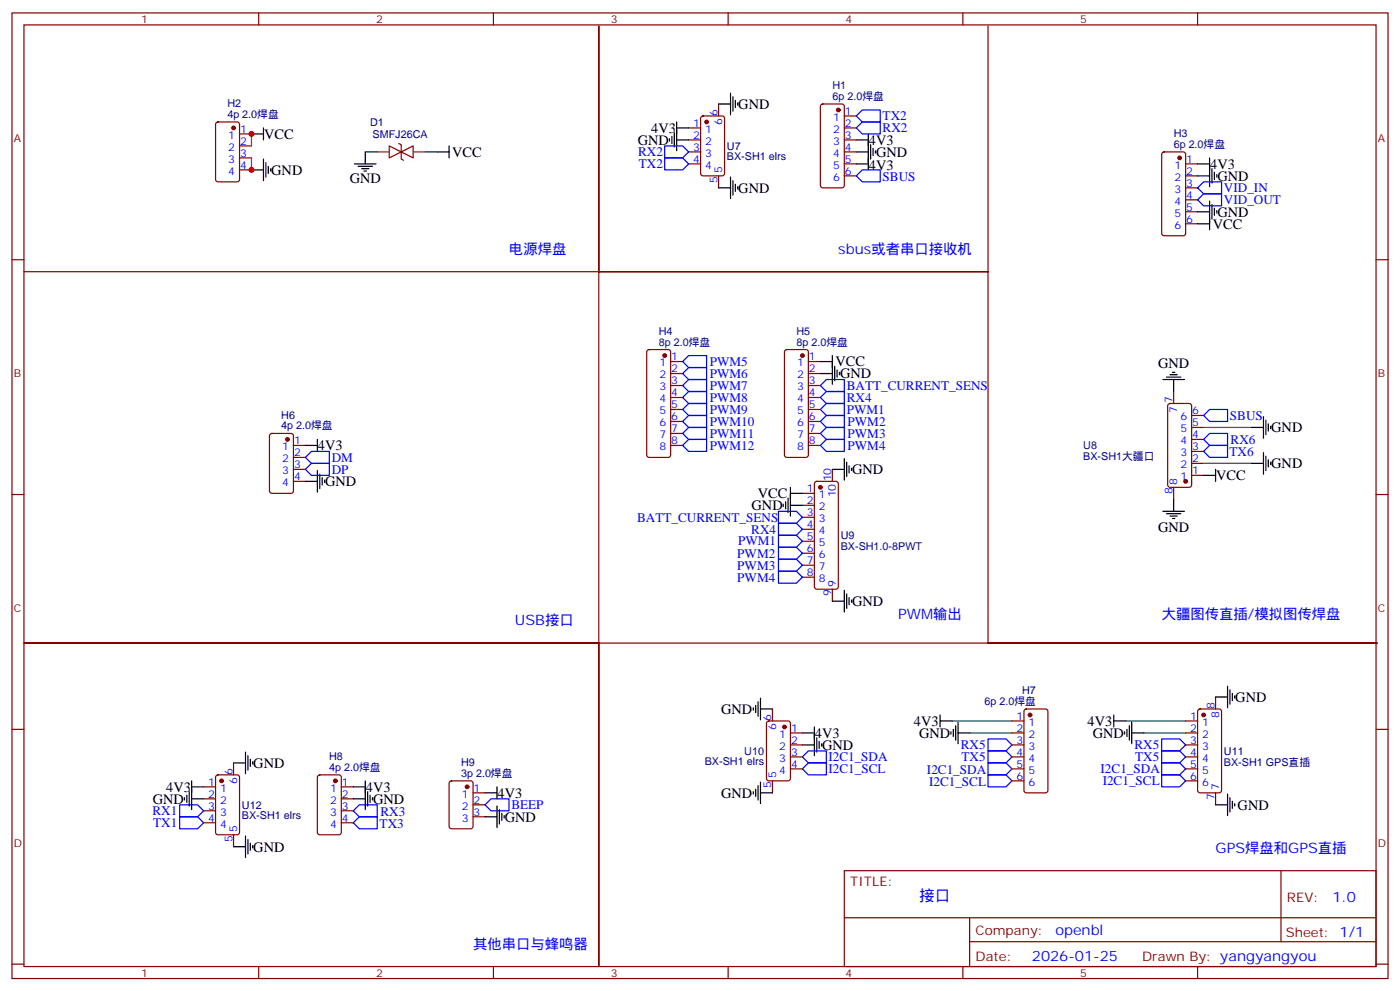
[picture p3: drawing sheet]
<svg xmlns="http://www.w3.org/2000/svg" width="412mm" height="292mm" viewBox="0 0 412 292" stroke-linecap="round" stroke-linejoin="round" font-family="sans-serif">
<g fill="none" stroke="#870000" stroke-width=".35">
<path d="M3.5 3.8h405.4v284.3h-405.4zM7.1 7.3h398.2v277.3h-398.2zM76.2 3.8v3.5M145.3 3.8v3.5M214.5 3.8v3.5M283.6 3.8v3.5M291 7.7v72.3h-114.6h114.6v109.4h114.7h-229.3v95.2v-95.2h-169.3h169.3v-181.7v72.3h-169.3M352.8 3.8v3.5M63.7 36.1l.5-.2h5.6l.7 .4 .1 16.5-.5 .7-5.9 .1-.6-.5-.1-16.5zM70.6 39.4h3.5M202.8 37.7h3.6M206.6 34.4l.5-.3h5.6l.7 .5v16.5l-.4 .6-5.9 .1-.7-.5v-16.4z"/>
<path d="M211.7 30.6v3.5M241.9 30.8l.5-.2h5.6l.7 .5v23.5l-.5 .7h-5.8l-.7-.4v-23.6zM248.7 34.1h3.5M248.7 37.7h3.5M70.6 43h3.5M70.6 46.5h3.5M70.6 50h3.5M114.7 43l3.5 1.7-3.5 1.8zM117.5 42.3l.7 .3v4.2l.7 .4M118.2 44.7l3.5-1.7v3.5zM202.8 41.2h3.6M202.8 44.7h3.6"/>
<path d="M202.8 48.3h3.6M211.7 51.8v3.5M248.7 41.2h3.5M248.7 44.7h3.5M248.7 48.3h3.5M248.7 51.8h3.5M342.4 44.9l.5-.2h5.6l.7 .5v23.5l-.4 .7h-5.9l-.7-.4v-23.6zM349.2 48.3h3.6M349.2 51.8h3.6M349.2 55.3h3.6M349.2 58.8h3.6M3.5 76.5h3.6"/>
<path d="M349.2 62.4h3.6M349.2 65.9h3.6M405.3 76.5h3.6M190.7 103.1l.5-.2h5.6l.5 .2 .3 .5v30.4l-.3 .5-.5 .2h-5.6l-.5-.2-.2-.5v-30.4zM197.6 106.5h3.5M197.6 110h3.5M197.6 113.5h3.5M197.6 117.1h3.5M231.3 103.1l.5-.2h5.6l.5 .2 .2 .5v30.4l-.2 .5-.5 .2h-5.6l-.5-.2-.2-.5v-30.4zM238.1 106.5h3.6M238.1 110h3.6M238.1 113.5h3.6"/>
<path d="M238.1 117.1h3.6M344.2 119l.5-.2h5.6l.7 .4v23.6l-.4 .7h-5.9l-.7-.5v-23.5zM345.7 115.3v3.5M79.6 127.8l.5-.2h5.6l.7 .5v16.5l-.4 .6-5.9 .1-.7-.5v-16.5zM86.4 131.2h3.6M86.4 134.7h3.6M86.4 138.2h3.6M197.6 120.6h3.5M197.6 124.1h3.5M197.6 127.6h3.5M197.6 131.2h3.5M238.1 120.6h3.6"/>
<path d="M238.1 124.1h3.6M238.1 127.6h3.6M238.1 131.2h3.6M245.2 138.2v3.5M351 140h3.5M351 136.5h3.5M351 132.9h3.5M351 129.4h3.5M351 125.9h3.5M351 122.3h3.5M3.5 145.6h3.6M86.4 141.7h3.6"/>
<path d="M236.4 145.3h3.5M236.4 148.8h3.5M236.4 152.3h3.5M236.4 155.9h3.5M236.4 159.4h3.5M240.1 142l.5-.3h5.6l.5 .3 .2 .5v30.3l-.2 .5-.5 .2h-5.6l-.5-.2-.2-.5v-30.3zM345.7 143.5v3.5M405.3 145.6h3.6M236.4 162.9h3.5M236.4 166.4h3.5M236.4 170h3.5M245.2 173.5v3.5"/>
<path d="M3.5 214.8h3.6M226 212.5l.5-.2h5.6l.7 .4v16.5l-.4 .7h-5.9l-.7-.4v-16.5zM227.5 208.8v3.5M232.8 215.8h3.6M232.8 219.4h3.6M298.1 212.3h3.5M298.1 215.8h3.5M298.1 219.4h3.5M301.9 209l.4-.2h5.7l.6 .4 .1 23.6-.5 .6-5.9 .1-.6-.5-.1-23.5zM349.2 212.3h3.6M349.2 215.8h3.6M349.2 219.4h3.6"/>
<path d="M353 209l.5-.2h5.6l.7 .4v23.6l-.4 .6-5.9 .1-.7-.5v-23.5zM358.1 205.2v3.6M405.3 214.8h3.6M60 231.7h3.5M60 235.2h3.5M60 238.8h3.5M63.7 228.4l.5-.2h5.6l.7 .4 .1 16.5-.5 .7h-5.9l-.6-.4-.1-16.5zM68.8 224.6v3.6M93.7 228.4l.5-.2h5.6l.7 .4v16.5l-.4 .7h-5.9l-.7-.4v-16.5zM100.5 231.7h3.6M100.5 235.2h3.6M100.5 238.8h3.6"/>
<path d="M132.5 230.1l.5-.2h5.6l.7 .5v12.9l-.4 .7-5.9 .1-.7-.5v-13zM139.3 233.5h3.6M139.3 237h3.6M227.5 229.9v3.6M232.8 222.9h3.6M232.8 226.4h3.6M298.1 222.9h3.5M298.1 226.4h3.5M298.1 229.9h3.5M349.2 222.9h3.6M349.2 226.4h3.6M349.2 229.9h3.6"/>
<path d="M358.1 233.5v3.5M60 242.3h3.5M68.8 245.8v3.5M100.5 242.3h3.6M139.3 240.5h3.6M248.7 256.4h156.6v28.2h-156.6zM377.3 256.4v20.9M248.7 270.2h156.5M285.6 277.3h119.6M285.6 270.2v14.2M3.5 283.9h3.6M76.2 284.6v3.5"/>
<path d="M145.3 284.6v3.5M214.5 284.6v3.5M283.6 284.6v3.5M352.8 284.6v3.5M405.3 283.9h3.6"/>
</g>
<g fill="none" stroke="#000" stroke-width=".35">
<path d="M74.1 39.4h3.5M77.6 37.7v3.5M198.6 39.1v4.2M199.3 37.7h3.5M199.3 35.9v8.5M211.7 30.6h3.5M215.2 27.4v6.4M215.9 28.5v4.2M216.6 29.6v2.1M217.3 30.3v.7M255.8 39.4v10.6M74.1 50h3.5"/>
<path d="M77.6 46.8v6.4M78.3 47.9v4.2M79 49v2.1M79.7 49.7v.7M104.4 48.3h6.4M105.5 49h4.2M106.5 49.7h2.2M107.2 50.4h.7M107.6 44.7v3.6M128.8 44.7h3.5M132.3 43v3.5M197.2 40.9v.7"/>
<path d="M197.9 40.1v2.2M199.3 41.2h3.5M211.7 55.3h3.5M215.2 52.1v6.4M215.9 53.2v4.2M216.6 54.3v2.1M217.3 55v.7M252.2 44.7h3.6M252.2 41.2h3.6M252.2 48.3h3.6M256.5 42.6v4.2M257.2 43.7v2.1"/>
<path d="M257.9 44.4v.7M352.8 48.3h3.5M352.8 51.8h3.5M356.3 46.5v8.5M356.3 59.2v8.5M357 49.7v4.2M357.7 50.7v2.1M358.4 51.4v.7M352.8 62.4h3.5M352.8 65.9h3.5M357 60.3v4.2M357.7 61.3v2.1"/>
<path d="M358.4 62v.7M241.7 106.5h3.5M241.7 110h3.5M245.2 104.7v8.5M245.9 107.9v4.2M246.6 108.9v2.2M247.3 109.6v.7M342.5 111.8h6.4M343.6 111.1h4.2M344.7 110.3h2.1M345.4 109.6h.7M345.7 111.8v3.5"/>
<path d="M90 131.2h3.5M93.5 129.4v3.5M93.5 138.6v6.3M94.2 139.6v4.3M245.2 138.2h3.5M248.7 135v6.4M249.4 136.1v4.2M250.1 137.2v2.1M250.8 137.9v.7M354.5 140h3.6M358.1 138.2v3.5M368.7 136.5h3.5"/>
<path d="M368.7 125.9h3.5M372.2 122.7v6.3M372.2 133.3v6.3M372.9 123.8v4.2M372.9 134.3v4.3M373.6 124.8v2.1M373.6 135.4v2.1M374.3 125.5v.7M374.3 136.1v.7M90 141.7h3.5M94.9 140.7v2.1M95.6 141.4v.7"/>
<path d="M230.7 148.4v.8M231.4 147.7v2.2M232.1 146.7v4.2M232.8 145.3h3.6M232.8 143.5v8.5M232.8 148.8h3.6M342.5 150.6h6.4M343.6 151.3h4.2M344.7 152h2.1M345.4 152.7h.7M345.7 147v3.6M245.2 177h3.5"/>
<path d="M248.7 173.8v6.4M249.4 174.9v4.2M250.1 176v2.1M250.8 176.7v.7M221.9 208.4v.7M222.6 207.7v2.1M223.3 206.7v4.2M224 205.6v6.3M224 208.8h3.5M236.4 215.8h3.5M236.4 219.4h3.5M239.9 214.1v8.4"/>
<path d="M240.6 217.2v4.3M241.3 218.3v2.1M242 219v.7M276.9 212.3h3.6M276.9 210.5v3.6M280.1 215.5v.7M280.8 214.8v2.1M281.5 213.7v4.2M282.2 215.8h3.6M282.2 212.7v6.3M328.1 212.3h3.5M328.1 210.5v3.6"/>
<path d="M331.3 215.5v.7M332 214.8v2.1M332.7 213.7v4.2M333.4 215.8h3.5M333.4 212.7v6.3M358.1 205.2h3.5M361.6 202.1v6.3M362.3 203.1v4.3M363 204.2v2.1M363.7 204.9v.7M54.3 234.9v.7M55 234.2v2.1"/>
<path d="M55.7 233.1v4.2M56.4 235.2h3.6M56.4 229.9v8.5M56.4 231.7h3.6M68.8 224.6h3.5M72.3 221.5v6.3M73 222.5v4.3M73.7 223.6v2.1M74.4 224.3v.7M104.1 235.2h3.5M104.1 231.7h3.5M107.6 229.9v8.5"/>
<path d="M108.3 233.1v4.2M109 234.2v2.1M109.7 234.9v.7M142.9 233.5h3.5M146.4 231.7v3.5M146.4 237.3v6.4M147.1 238.4v4.2M147.8 239.5v2.1M221.9 233.1v.7M222.6 232.4v2.1M223.3 231.4v4.2M224 233.5h3.5"/>
<path d="M224 230.3v6.3M358.1 237h3.5M361.6 233.8v6.4M362.3 234.9v4.2M363 235.9v2.2M363.7 236.6v.7M68.8 249.3h3.5M72.3 246.2v6.3M73 247.2v4.3M73.7 248.3v2.1M74.4 249v.7M142.9 240.5h3.5"/>
<path d="M148.5 240.2v.7"/>
</g>
<g fill="none" stroke="#00f" stroke-width=".35">
<path d="M252.2 37.7l1.8-1.8h5.3v3.5h-5.3zM254 32.4h5.3v3.5h-5.3l-1.8-1.8zM195.8 43h5.3l1.7 1.7-1.7 1.8h-5.3zM195.8 46.5h5.3l1.7 1.8-1.7 1.7h-5.3zM254 50h5.3v3.6h-5.3l-1.8-1.8zM352.8 55.3l1.7-1.7h5.3v3.5h-5.3zM354.5 57.1h5.3v3.5h-5.3l-1.7-1.8zM201.1 106.5l1.7-1.8h5.3v3.5h-5.3zM201.1 110l1.7-1.8h5.3v3.6h-5.3zM201.1 113.5l1.7-1.7h5.3v3.5h-5.3zM201.1 117.1l1.7-1.8h5.3v3.5h-5.3zM241.7 113.5l1.7-1.7h5.3v3.5h-5.3z"/>
<path d="M241.7 117.1l1.7-1.8h5.3v3.5h-5.3zM90 134.7l1.7-1.8h5.3v3.6h-5.3zM90 138.2l1.7-1.7h5.3v3.5h-5.3zM201.1 120.6l1.7-1.8h5.3v3.5h-5.3zM201.1 124.1l1.7-1.8h5.3v3.6h-5.3zM201.1 127.6l1.7-1.7h5.3v3.5h-5.3zM201.1 131.2l1.7-1.8h5.3v3.5h-5.3zM241.7 120.6l1.7-1.8h5.3v3.5h-5.3zM241.7 124.1l1.7-1.8h5.3v3.6h-5.3zM241.7 127.6l1.7-1.7h5.3v3.5h-5.3zM241.7 131.2l1.7-1.8h5.3v3.5h-5.3zM354.5 132.9l1.8-1.7h5.3v3.5h-5.3z"/>
<path d="M354.5 129.4l1.8-1.8h5.3v3.6h-5.3zM354.5 122.3l1.8-1.7h5.3v3.5h-5.3zM229.3 150.6h5.3l1.8 1.7-1.8 1.8h-5.3zM229.3 154.1h5.3l1.8 1.8-1.8 1.7h-5.3zM229.3 157.6h5.3l1.8 1.8-1.8 1.7h-5.3zM229.3 161.1h5.3l1.8 1.8-1.8 1.8h-5.3zM229.3 164.7h5.3l1.8 1.7-1.8 1.8h-5.3zM229.3 168.2h5.3l1.8 1.8-1.8 1.7h-5.3zM291 217.6h5.3l1.8 1.8-1.8 1.7h-5.3zM342.2 217.6h5.3l1.7 1.8-1.7 1.7h-5.3zM52.9 237h5.3l1.8 1.8-1.8 1.7h-5.3zM105.8 237h5.3v3.5h-5.3l-1.7-1.7z"/>
<path d="M142.9 237l1.7-1.8h5.3v3.6h-5.3zM238.1 221.1h5.3v3.5h-5.3l-1.7-1.7zM238.1 224.6h5.3v3.6h-5.3l-1.7-1.8zM291 221.1h5.3l1.8 1.8-1.8 1.7h-5.3zM291 224.6h5.3l1.8 1.8-1.8 1.8h-5.3zM291 228.2h5.3l1.8 1.7-1.8 1.8h-5.3zM342.2 228.2h5.3l1.7 1.7-1.7 1.8h-5.3zM342.2 224.6h5.3l1.7 1.8-1.7 1.8h-5.3zM342.2 221.1h5.3l1.7 1.8-1.7 1.7h-5.3zM52.9 240.5h5.3l1.8 1.8-1.8 1.8h-5.3zM104.1 242.3l1.7-1.8h5.3v3.6h-5.3z"/>
</g>
<path d="M74.1 39.4v3.6M74.1 46.5v3.5M107.6 44.7h3.5M125.2 44.7h3.6M354.5 136.5h14.2M354.5 125.9h14.2M280.5 212.3h17.6M285.8 215.8h12.3M331.6 212.3h17.6M336.9 215.8h12.3" fill="none" stroke="#008700" stroke-width=".35"/>
<g fill="#870000" stroke="#870000" stroke-width=".35">
<circle cx="349.2" cy="141.7" r=".53"/>
<circle cx="354.5" cy="210.5" r=".53"/>
<circle cx="303.4" cy="210.5" r=".53"/>
<circle cx="236.4" cy="104.7" r=".53"/>
<circle cx="195.8" cy="104.7" r=".53"/>
<circle cx="98.8" cy="229.9" r=".53"/>
<circle cx="246.9" cy="32.4" r=".53"/>
<circle cx="208.1" cy="35.9" r=".53"/>
<circle cx="241.7" cy="143.5" r=".53"/>
<circle cx="65.3" cy="229.9" r=".53"/>
<circle cx="68.8" cy="37.7" r=".53"/>
<circle cx="231.1" cy="214.1" r=".53"/>
<circle cx="347.5" cy="46.5" r=".53"/>
<circle cx="84.7" cy="129.4" r=".53"/>
<circle cx="137.6" cy="231.7" r=".53"/>
</g>
<path d="M111.1 44.7h3.6M121.7 44.7h3.5" fill="none" stroke="#8c2424" stroke-width=".35"/>
<g fill="#c00">
<circle cx="74.1" cy="50" r=".88"/>
<circle cx="74.1" cy="39.4" r=".88"/>
</g>
<text font-size="4.6" fill="#00f" x="270.8" y="265.4">接口</text>
<g font-size="4.2">
<text x="217.5" y="32">GND</text>
<text x="77.8" y="40.9">VCC</text>
<text x="191.9" y="39.1">4V3</text>
<text x="133.2" y="46.1">VCC</text>
<text x="187.9" y="42.6">GND</text>
<text x="255.9" y="42.6">4V3</text>
<text x="258.1" y="46.1">GND</text>
<text x="79.9" y="51.4">GND</text>
<text x="103" y="53.9">GND</text>
<text x="255.9" y="50">4V3</text>
<text x="356.5" y="49.7">4V3</text>
<text x="358.6" y="53.2">GND</text>
<text x="217.5" y="56.7">GND</text>
<text x="358.6" y="63.8">GND</text>
<text x="357.2" y="67.3">VCC</text>
<text x="246.1" y="107.9">VCC</text>
<text x="247.5" y="111.4">GND</text>
<text x="341.1" y="108.5">GND</text>
<text x="374.5" y="127.3">GND</text>
<text x="93.7" y="132.6">4V3</text>
<text x="374.5" y="137.8">GND</text>
<text x="95.8" y="143.2">GND</text>
<text x="251" y="139.6">GND</text>
<text x="358.2" y="141.4">VCC</text>
<text x="223.3" y="146.7">VCC</text>
<text x="221.4" y="150.2">GND</text>
<text x="341.1" y="156.6">GND</text>
<text x="251" y="178.4">GND</text>
<text x="363.9" y="206.6">GND</text>
<text x="212.4" y="210.2">GND</text>
<text x="269.2" y="213.7">4V3</text>
<text x="320.3" y="213.7">4V3</text>
<text x="240.1" y="217.2">4V3</text>
<text x="242.2" y="220.8">GND</text>
<text x="270.8" y="217.3">GND</text>
<text x="321.9" y="217.3">GND</text>
<text x="74.6" y="226.1">GND</text>
<text x="49" y="233.1">4V3</text>
<text x="107.8" y="233.1">4V3</text>
<text x="45" y="236.6">GND</text>
<text x="109.9" y="236.6">GND</text>
<text x="146.6" y="234.9">4V3</text>
<text x="212.4" y="234.9">GND</text>
<text x="364.6" y="238.4">GND</text>
<text x="148.7" y="241.9">GND</text>
<text x="74.6" y="250.8">GND</text>
</g>
<g font-size="4.2" fill="#00f">
<text x="149.9" y="74.7">电源焊盘</text>
<text x="246.9" y="74.7">sbus或者串口接收机</text>
<text x="151.7" y="184.1">USB接口</text>
<text x="264.6" y="182.3">PWM输出</text>
<text x="342.2" y="182.3">大疆图传直插/模拟图传焊盘</text>
<text x="358.1" y="251.1">GPS焊盘和GPS直插</text>
<text x="392.5" y="265.7">1.0</text>
<text x="310.9" y="275.2">openbl</text>
<text x="139.3" y="279.3">其他串口与蜂鸣器</text>
<text x="304" y="283">2026-01-25</text>
</g>
<g font-size="3.9" fill="#00f">
<text x="260" y="35.3">TX2</text>
<text x="260" y="39">RX2</text>
<text x="188" y="45.9">RX2</text>
<text x="188.2" y="49.6">TX2</text>
<text x="260" y="53.4">SBUS</text>
<text x="360.5" y="56.6">VID_IN</text>
<text x="360.5" y="60.1">VID_OUT</text>
<text x="209.1" y="107.8">PWM5</text>
<text x="209.1" y="111.4">PWM6</text>
<text x="209.1" y="114.9">PWM7</text>
<text x="209.1" y="118.4">PWM8</text>
<text x="249.4" y="114.8">BATT_CURRENT_SENS</text>
<text x="249.4" y="118.3">RX4</text>
<text x="209.1" y="121.9">PWM9</text>
<text x="209.1" y="125.5">PWM10</text>
<text x="249.4" y="121.8">PWM1</text>
<text x="249.7" y="125.5">PWM2</text>
<text x="362.3" y="123.6">SBUS</text>
<text x="209.1" y="129">PWM11</text>
<text x="249.7" y="129">PWM3</text>
<text x="362.5" y="130.7">RX6</text>
<text x="97.7" y="136">DM</text>
<text x="209.1" y="132.5">PWM12</text>
<text x="249.7" y="132.5">PWM4</text>
<text x="362.2" y="134.2">TX6</text>
<text x="97.7" y="139.5">DP</text>
<text x="187.7" y="153.6">BATT_CURRENT_SENS</text>
<text x="217.4" y="160.6">PWM1</text>
<text x="221.3" y="157.1">RX4</text>
<text x="217.2" y="164.3">PWM2</text>
<text x="217.2" y="167.8">PWM3</text>
<text x="217.2" y="171.3">PWM4</text>
<text x="283" y="220.6">RX5</text>
<text x="334.2" y="220.6">RX5</text>
<text x="244" y="224.1">I2C1_SDA</text>
<text x="244.1" y="227.6">I2C1_SCL</text>
<text x="273.1" y="227.9">I2C1_SDA</text>
<text x="283.2" y="224.2">TX5</text>
<text x="324.2" y="227.7">I2C1_SDA</text>
<text x="334.4" y="224.2">TX5</text>
<text x="273.7" y="231.4">I2C1_SCL</text>
<text x="324.8" y="231.3">I2C1_SCL</text>
<text x="150.6" y="238.3">BEEP</text>
<text x="44.9" y="240">RX1</text>
<text x="45.1" y="243.5">TX1</text>
<text x="111.8" y="243.8">TX3</text>
<text x="112.1" y="240.3">RX3</text>
</g>
<g font-size="3.9" fill="#800">
<text x="250.5" y="261">TITLE:</text>
<text x="379.1" y="265.7">REV:</text>
<text x="287.4" y="275.2">Company:</text>
<text x="378.7" y="275.8">Sheet: 1/1</text>
<text x="287.4" y="282.9">Date:</text>
<text x="336.4" y="282.9">Draw</text>
<text x="346.6" y="282.9">n By: yangyangyou</text>
</g>
<g font-size="3.2" fill="#800">
<text x="41.6" y="6.8">1</text>
<text x="110.8" y="6.8">2</text>
<text x="179.9" y="6.8">3</text>
<text x="249.1" y="6.8">4</text>
<text x="318.2" y="6.8">5</text>
<text x="4.1" y="41.9">A</text>
<text x="405.9" y="41.9">A</text>
<text x="4.1" y="111.1">B</text>
<text x="405.9" y="111.1">B</text>
<text x="4.1" y="180.2">C</text>
<text x="405.9" y="180.2">C</text>
<text x="4.1" y="249.3">D</text>
<text x="405.9" y="249.3">D</text>
<text x="41.6" y="287.6">1</text>
<text x="110.8" y="287.6">2</text>
<text x="179.9" y="287.6">3</text>
<text x="249.1" y="287.6">4</text>
<text x="318.2" y="287.6">5</text>
</g>
<g font-size="3.2" fill="#000080">
<text x="245.2" y="29.4">6p 2.0焊盘</text>
<text x="245.2" y="26.2">H1</text>
<text x="67" y="34.6">4p 2.0焊盘</text>
<text x="67" y="31.6">H2</text>
<text x="109" y="37.1">D1</text>
<text x="109.7" y="40.6">SMFJ26CA</text>
<text x="345.7" y="40.3">H3</text>
<text x="214.1" y="47.3">BX-SH1 elrs</text>
<text x="214.1" y="44.2">U7</text>
<text x="345.7" y="43.5">6p 2.0焊盘</text>
<text x="194" y="101.8">8p 2.0焊盘</text>
<text x="194" y="98.8">H4</text>
<text x="234.6" y="101.8">8p 2.0焊盘</text>
<text x="234.6" y="98.8">H5</text>
<text x="82.8" y="123.3">H6</text>
<text x="82.8" y="126.4">4p 2.0焊盘</text>
<text x="319.1" y="135.5">BX-SH1大疆口</text>
<text x="319.1" y="132.3">U8</text>
<text x="247.6" y="161.9">BX-SH1.0-8PWT</text>
<text x="247.6" y="158.8">U9</text>
<text x="290" y="207.6">6p 2.0焊盘</text>
<text x="301.1" y="204.5">H7</text>
<text x="97" y="226.9">4p 2.0焊盘</text>
<text x="97" y="223.9">H8</text>
<text x="135.8" y="225.6">H9</text>
<text x="207.6" y="225.4">BX-SH1 elrs</text>
<text x="219.2" y="222.3">U10</text>
<text x="360.5" y="225.5">BX-SH1 GPS直插</text>
<text x="360.5" y="222.3">U11</text>
<text x="135.8" y="228.8">3p 2.0焊盘</text>
<text x="71.3" y="238.2">U12</text>
<text x="71.3" y="241.3">BX-SH1 elrs</text>
</g>
<g font-size="3.2" fill="#00f">
<text x="211.3" y="34.1" transform="rotate(-90 211.3 34.1)">6</text>
<text x="245.4" y="35.6">1</text>
<text x="248.9" y="33.8">1</text>
<text x="67.2" y="40.9">1</text>
<text x="70.7" y="39.1">1</text>
<text x="204.2" y="37.3">1</text>
<text x="204.2" y="40.9">2</text>
<text x="207.7" y="39.1">1</text>
<text x="212.7" y="36.9" transform="rotate(-90 212.7 36.9)">6</text>
<text x="245.4" y="39.1">2</text>
<text x="248.9" y="37.3">2</text>
<text x="248.9" y="40.9">3</text>
<text x="67.2" y="44.4">2</text>
<text x="67.2" y="47.9">3</text>
<text x="70.7" y="42.6">2</text>
<text x="70.7" y="46.1">3</text>
<text x="204.2" y="44.4">3</text>
<text x="204.2" y="47.9">4</text>
<text x="207.7" y="42.6">2</text>
<text x="207.7" y="46.1">3</text>
<text x="245.4" y="42.6">3</text>
<text x="245.4" y="46.1">4</text>
<text x="248.9" y="44.4">4</text>
<text x="248.9" y="47.9">5</text>
<text x="349.4" y="47.9">1</text>
<text x="67.2" y="51.4">4</text>
<text x="70.7" y="49.7">4</text>
<text x="207.7" y="49.7">4</text>
<text x="211.3" y="53.8" transform="rotate(-90 211.3 53.8)">5</text>
<text x="212.7" y="51.1" transform="rotate(-90 212.7 51.1)">5</text>
<text x="245.4" y="49.7">5</text>
<text x="245.4" y="53.2">6</text>
<text x="248.9" y="51.4">6</text>
<text x="345.9" y="49.7">1</text>
<text x="345.9" y="53.2">2</text>
<text x="349.4" y="51.4">2</text>
<text x="345.9" y="56.7">3</text>
<text x="349.4" y="55">3</text>
<text x="349.4" y="58.5">4</text>
<text x="345.9" y="60.3">4</text>
<text x="345.9" y="63.8">5</text>
<text x="349.4" y="62">5</text>
<text x="349.4" y="65.5">6</text>
<text x="345.9" y="67.3">6</text>
<text x="194.2" y="107.9">1</text>
<text x="197.7" y="106.1">1</text>
<text x="234.8" y="107.9">1</text>
<text x="238.3" y="106.1">1</text>
<text x="194.2" y="111.4">2</text>
<text x="197.7" y="109.6">2</text>
<text x="197.7" y="113.2">3</text>
<text x="234.8" y="111.4">2</text>
<text x="238.3" y="109.6">2</text>
<text x="238.3" y="113.2">3</text>
<text x="194.2" y="114.9">3</text>
<text x="194.2" y="118.5">4</text>
<text x="197.7" y="116.7">4</text>
<text x="234.8" y="114.9">3</text>
<text x="234.8" y="118.5">4</text>
<text x="238.3" y="116.7">4</text>
<text x="345.4" y="118.8" transform="rotate(-90 345.4 118.8)">7</text>
<text x="194.2" y="122">5</text>
<text x="194.2" y="125.5">6</text>
<text x="197.7" y="120.2">5</text>
<text x="197.7" y="123.8">6</text>
<text x="234.8" y="122">5</text>
<text x="234.8" y="125.5">6</text>
<text x="238.3" y="120.2">5</text>
<text x="238.3" y="123.8">6</text>
<text x="346.8" y="121.5" transform="rotate(-90 346.8 121.5)">7</text>
<text x="347.7" y="123.8">6</text>
<text x="351.2" y="125.5">5</text>
<text x="351.2" y="122">6</text>
<text x="86.6" y="130.8">1</text>
<text x="194.2" y="129">7</text>
<text x="197.7" y="127.3">7</text>
<text x="197.7" y="130.8">8</text>
<text x="234.8" y="129">7</text>
<text x="238.3" y="127.3">7</text>
<text x="238.3" y="130.8">8</text>
<text x="347.7" y="130.8">4</text>
<text x="347.7" y="127.3">5</text>
<text x="351.2" y="129">4</text>
<text x="83.1" y="132.6">1</text>
<text x="83.1" y="136.1">2</text>
<text x="86.6" y="134.3">2</text>
<text x="86.6" y="137.9">3</text>
<text x="194.2" y="132.6">8</text>
<text x="234.8" y="132.6">8</text>
<text x="347.7" y="137.9">2</text>
<text x="347.7" y="134.3">3</text>
<text x="351.2" y="136.1">2</text>
<text x="351.2" y="132.6">3</text>
<text x="83.1" y="139.6">3</text>
<text x="83.1" y="143.2">4</text>
<text x="86.6" y="141.4">4</text>
<text x="244.8" y="141.7" transform="rotate(-90 244.8 141.7)">10</text>
<text x="346.8" y="142.8" transform="rotate(-90 346.8 142.8)">8</text>
<text x="347.7" y="141.4">1</text>
<text x="351.2" y="139.6">1</text>
<text x="237.7" y="144.9">1</text>
<text x="237.7" y="148.4">2</text>
<text x="241.2" y="146.7">1</text>
<text x="246.2" y="146.5" transform="rotate(-90 246.2 146.5)">10</text>
<text x="345.4" y="145.5" transform="rotate(-90 345.4 145.5)">8</text>
<text x="237.7" y="152">3</text>
<text x="237.7" y="155.5">4</text>
<text x="241.2" y="150.2">2</text>
<text x="241.2" y="153.7">3</text>
<text x="237.7" y="159">5</text>
<text x="241.2" y="157.3">4</text>
<text x="241.2" y="160.8">5</text>
<text x="237.7" y="162.6">6</text>
<text x="237.7" y="166.1">7</text>
<text x="241.2" y="164.3">6</text>
<text x="241.2" y="167.9">7</text>
<text x="237.7" y="169.6">8</text>
<text x="241.2" y="171.4">8</text>
<text x="246.2" y="172.8" transform="rotate(-90 246.2 172.8)">9</text>
<text x="244.8" y="175.5" transform="rotate(-90 244.8 175.5)">9</text>
<text x="357.7" y="208.8" transform="rotate(-90 357.7 208.8)">8</text>
<text x="227.2" y="212.3" transform="rotate(-90 227.2 212.3)">6</text>
<text x="228.6" y="215" transform="rotate(-90 228.6 215)">6</text>
<text x="233" y="215.5">1</text>
<text x="299.4" y="211.9">1</text>
<text x="299.4" y="215.5">2</text>
<text x="302.9" y="213.7">1</text>
<text x="350.6" y="211.9">1</text>
<text x="350.6" y="215.5">2</text>
<text x="354.1" y="213.7">1</text>
<text x="359.1" y="211.5" transform="rotate(-90 359.1 211.5)">8</text>
<text x="229.5" y="217.2">1</text>
<text x="229.5" y="220.8">2</text>
<text x="233" y="219">2</text>
<text x="299.4" y="219">3</text>
<text x="302.9" y="217.2">2</text>
<text x="302.9" y="220.8">3</text>
<text x="350.6" y="219">3</text>
<text x="354.1" y="217.2">2</text>
<text x="354.1" y="220.8">3</text>
<text x="229.5" y="224.3">3</text>
<text x="229.5" y="227.8">4</text>
<text x="233" y="222.5">3</text>
<text x="233" y="226.1">4</text>
<text x="299.4" y="222.5">4</text>
<text x="299.4" y="226.1">5</text>
<text x="302.9" y="224.3">4</text>
<text x="302.9" y="227.8">5</text>
<text x="350.6" y="222.5">4</text>
<text x="350.6" y="226.1">5</text>
<text x="354.1" y="224.3">4</text>
<text x="354.1" y="227.8">5</text>
<text x="61.3" y="231.4">1</text>
<text x="64.8" y="233.1">1</text>
<text x="68.4" y="228.2" transform="rotate(-90 68.4 228.2)">6</text>
<text x="69.8" y="230.9" transform="rotate(-90 69.8 230.9)">6</text>
<text x="97.2" y="233.1">1</text>
<text x="100.7" y="231.4">1</text>
<text x="139.5" y="233.1">1</text>
<text x="227.2" y="232" transform="rotate(-90 227.2 232)">5</text>
<text x="228.6" y="229.2" transform="rotate(-90 228.6 229.2)">5</text>
<text x="299.4" y="229.6">6</text>
<text x="302.9" y="231.4">6</text>
<text x="350.6" y="229.6">6</text>
<text x="354.1" y="231.4">6</text>
<text x="359.1" y="232.8" transform="rotate(-90 359.1 232.8)">7</text>
<text x="61.3" y="234.9">2</text>
<text x="61.3" y="238.4">3</text>
<text x="64.8" y="236.6">2</text>
<text x="97.2" y="236.6">2</text>
<text x="100.7" y="234.9">2</text>
<text x="100.7" y="238.4">3</text>
<text x="136" y="234.9">1</text>
<text x="136" y="238.4">2</text>
<text x="139.5" y="236.6">2</text>
<text x="357.7" y="235.5" transform="rotate(-90 357.7 235.5)">7</text>
<text x="61.3" y="241.9">4</text>
<text x="64.8" y="240.2">3</text>
<text x="64.8" y="243.7">4</text>
<text x="69.8" y="245.1" transform="rotate(-90 69.8 245.1)">5</text>
<text x="97.2" y="240.2">3</text>
<text x="97.2" y="243.7">4</text>
<text x="100.7" y="241.9">4</text>
<text x="136" y="241.9">3</text>
<text x="139.5" y="240.2">3</text>
<text x="68.4" y="247.8" transform="rotate(-90 68.4 247.8)">5</text>
</g>
</svg>
